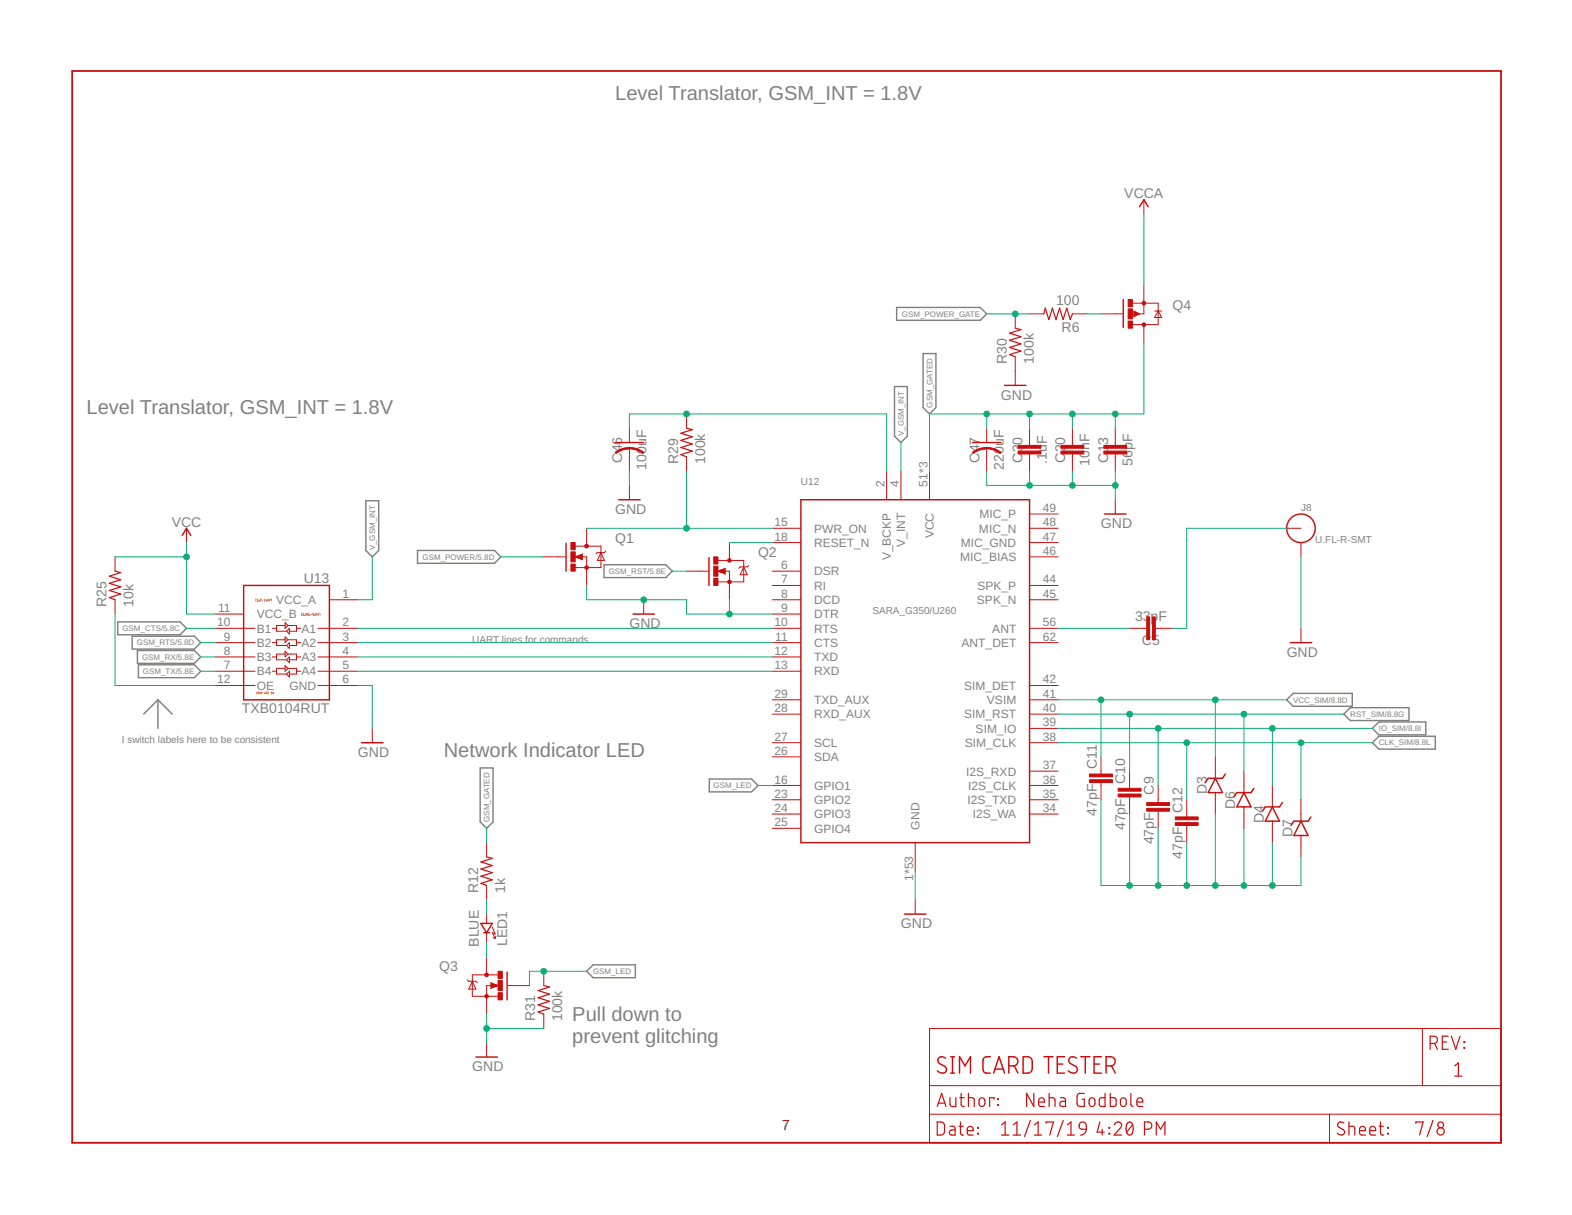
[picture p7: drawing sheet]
<svg xmlns="http://www.w3.org/2000/svg" width="279mm" height="216mm" viewBox="0 0 279 216" stroke-linecap="round" stroke-linejoin="round" font-family="sans-serif">
<g fill="none" stroke="#c8c832" stroke-width=".18">
<path d="M45.5 106.4v.4M45.7 106.5l.1-.1v.4M45.7 106.8h.2M46 106.8h.1M46.2 106.5l.2-.1-.2 .4h.2M46.6 106.7h.2M47 106.4l.2 .1-.2 .1M47.1 106.6v.2h-.1M47.3 106.8h.1M47.5 106.6l.2 .1M47.5 106.6v.2l.2-.1M47.6 106.4l-.1 .2"/>
<path d="M47.7 106.7h.1M47.8 106.4l.1 .4 .2-.4M48.2 106.4v.4M53.7 108.9v.5M53.8 109.1l.1-.1v.3M53.8 109.3h.2M54.1 109.3h.1M54.3 109.1l.2 .1v.1h-.2zM54.5 109l-.2 .1M54.9 109h-.2v.1l.2 .1-.2 .1M55 109.3h.1M55.2 109.2h.2"/>
<path d="M55.8 109h-.2v.1l.2 .1v.1h-.2M55.9 109.3h.1M56.3 109h-.2v.1l.2 .1-.2 .1M56.5 109l.1 .3 .1-.3M56.8 108.9v.5M45.7 122.9v.4M45.8 123.1h.2v-.1h-.2v.3M46 123.1l.1 .2M46.2 123.2h.2l-.1-.1-.1 .2h.2M46.5 123.1h.1M46.6 123l-.1 .3M46.6 123h.1"/>
<path d="M46.9 123l.1 .3 .2-.3M47.5 123h-.2v.3h.2M47.8 123h-.2v.3h.2M47.9 123.3h.1M48.2 123h.2v.3h-.2zM48.2 123.1h.1M48.6 122.9v.4"/>
</g>
<g fill="none" stroke="#808080" stroke-width=".25">
<path d="M159.4 54.6h14.8l1.2 1.2-1.2 1.1h-14.8zM159 68.7h2.3v8.8l-1.2 1.1-1.1-1.1zM164.1 62.8h2.2v9.6l-1.1 1.2-1.1-1.2zM65 89h2.3v8.8l-1.1 1.2-1.2-1.2zM74.2 97.8h13.7l1.1 1.2-1.1 1.1h-13.7zM20.9 110.5h11.1l1.1 1.2-1.1 1.1h-11.1zM23.5 113.1h11l1.2 1.1-1.2 1.1h-11zM24.4 115.6h10.1l1.2 1.1-1.2 1.2h-10.1zM24.6 118.1h9.9l1.2 1.2-1.2 1.1h-9.9zM107.4 100.4h10.9l1.2 1.1-1.2 1.1h-10.9zM28.1 124.4l-2.6 2.5M28.1 124.4v5"/>
<path d="M28.1 124.4l2.5 2.5M85.3 136.5h2.3v9.5l-1.1 1.2-1.2-1.2zM126.1 138.4h7.5l1.1 1.2-1.1 1.1h-7.5zM228.7 124.4l1.1-1.2h10.5v2.3h-10.5zM238.8 126.9l1.2-1.1h10.4v2.2h-10.4zM243.9 129.4l1.2-1.1h8.3v2.3h-8.3zM245.1 130.8h10v2.3h-10l-1.2-1.1zM104.3 172.6l1.1-1.2h7.5v2.3h-7.5z"/>
</g>
<path d="M12.8 12.6h254v190.5h-254zM201.7 55.5l.6 .3h-.4l-.2 .2zM103.4 98.7l-.9 .3 .9 .2v-.2h-.3M128.8 101.2l-.9 .3 .9 .2v-.2h-.3M87.4 174.9l.9 .2-.9 .3v-.3h.2" fill="none" stroke="#c90d0c" stroke-width=".32"/>
<g fill="none" stroke="#c90d0c" stroke-width=".18">
<path d="M203.3 35.5v2.5M180.4 55.8v2.5M183 55.8h2.5M190.6 55.8h2.5M195.7 55.8h3.8M201.3 53.9h4.5v3.8h-4.5M201.5 55.3l1 .5-1 .5zM202.5 55.8l-.8 .2M203.3 50.7v5.1h-.8M203.3 57.7v3.2M205.2 55.3h1.3M205.8 55.3l.7 1.1h-1.3z"/>
<path d="M111.9 79.7h.1M111.9 76.1v2.5M111.9 79.7v4M122 73.6v2.5M175.4 79.7h.1M175.4 76.1v2.5M175.4 79.7v4M180.4 63.4v5.1M183 76.1v3M190.6 76.1v3M198.2 76.1v3M20.4 99v2.5"/>
<path d="M33.1 93.9v2.5M96.6 99h3.9M102.2 99l1.3-.6v1.1zM102.3 97h4.5v3.9h-4.6M103.4 99h.9v5M104.3 93.9v3.1M106.8 98.2l.6 1.4h-1.2zM107.7 97.9l-.3 .3h-1.2l-.3 .2M111.9 86.3v2.5M122 81.2v2.5M127.7 99.6h4.5v3.8h-4.6M129.6 96.4v3.2"/>
<path d="M137.3 93.9h5M137.3 96.4h5M157.6 83.7v5.1M160.1 83.7v5.1M165.2 83.7v5.1M183 80.7v3M183 93.9h5.1M183 99h5.1M183 91.3h5.1M183 96.4h5.1M190.6 80.7v3M198.2 80.7v3"/>
<path d="M198.2 88.8v2.5M228.7 93.9h2.5M231.2 96.4v2.6M20.4 106.6v2.5M38.2 111.7h7.1M38.2 119.3h7.1M38.2 116.7h7.1M38.2 114.2h7.1M38.2 109.1h5.1M48.4 111.7h.7M48.4 119.3h.7M48.4 116.7h.7"/>
<path d="M48.4 114.2h.7M50.7 111.1h-1.6v1.1h1.8M50.7 113.7h-1.6v1h1.8M50.7 116.2h-1.6v1h1.8M50.7 118.8h-1.6v1h1.8M50.7 110.6l.5 .5-.5 .6zM50.7 113.2l.5 .5-.5 .5zM50.7 115.7l.5 .5-.5 .5zM50.7 118.3l.5 .5-.5 .5zM50.9 112.2l.5-.5v1zM50.9 114.7l.5-.5v1zM50.9 117.2l.5-.5v1.1z"/>
<path d="M50.9 119.8l.5-.5v1zM51.2 111.1h1.5v1.1h-1.3M51.2 113.7h1.5v1h-1.3M51.2 116.2h1.5v1h-1.3M51.2 118.8h1.5v1h-1.3M52.7 111.7h.8M52.7 119.3h.8M52.7 116.7h.8M52.7 114.2h.8M56.5 111.7h7.1M56.5 119.3h7.1M56.5 116.7h7.1"/>
<path d="M56.5 114.2h7.1M58.5 106.6h5.1M114.4 106.6v2.5M122 101.5h3.8M127.6 101.5l1.3-.5v1zM128.8 101.5h.8v5.1M132.2 100.7l.6 1.4h-1.2zM133.1 100.5l-.3 .2h-1.2l-.3 .3M137.3 111.7h5M137.3 101.5h5M137.3 106.6h5M137.3 104h5"/>
<path d="M137.3 119.3h5M137.3 116.7h5M137.3 114.2h5M137.3 109.1h5M183 111.7h5.1M183 106.6h5.1M183 104h5.1M183 114.2h5.1M200.8 111.7h3M205.3 111.7h3.1M231.2 111.7v2.5M38.2 121.8h7.1"/>
<path d="M56.5 121.8h7.1M66.2 129.4v2.6M137.3 124.4h5M137.3 126.9h5M137.3 132h5M137.3 139.6h5M137.3 134.5h5M183 121.8h5.1M183 124.4h5.1M183 126.9h5.1M183 129.4h5.1M183 132h5.1"/>
<path d="M183 137h5.1M183 139.6h5.1M195.7 134.5v3M195.7 139.1v3M200.8 137v3.1M205.8 139.6v3M216 134.5v3.8M221.1 137v3.8M226.1 139.6v3.8M86.5 149.7v2.6M86.5 157.4v2.5M137.3 142.1h5"/>
<path d="M137.3 144.7h5M137.3 147.2h5M162.7 149.7v5.1M162.7 159.9v2.5M183 142.1h5.1M183 144.7h5.1M200.8 141.6v3.1M205.8 144.1v3.1M210.9 142.1v3.1M210.9 146.7v3M216 140.8v3.9M221.1 143.4v3.8"/>
<path d="M226.1 145.9v3.8M231.2 142.1v3.8M231.2 148.5v3.8M83.1 174.1l.2 .3h1.3l.2 .2M83.9 174.4l.7 1.4h-1.3zM86.5 162.4v1.7M86.5 165.7v1.8M86.5 170.1v3.1M87.2 174.6l1.3 .5-1.3 .5zM87.4 175.1h-.9v5.1M87.5 164.7l.5 1.3-.5-.3 .5 1.1M87.6 166.6l.4 .2"/>
<path d="M88.1 166.4l-.1 .4M88.5 173.2h-4.6v3.8h4.6M90.3 175.1h3.8M96.6 172.6v2.5M86.5 185.3v2.5M96.6 180.2v2.6M165.2 182.8h101.6v20.3h-101.6zM165.2 198h101.6M165.2 192.9h101.6M236.3 198v5.1M252.8 182.8v10.1"/>
</g>
<g fill="none" stroke="#c90d0c" stroke-width=".21">
<path d="M180.4 58.3l1.1 .3-2.1 .6 2.1 .6-2.1 .7 2.1 .6-2.1 .6 2.1 .7-2.1 .6 1 .4M185.5 55.8l.3-1 .6 2 .6-2 .7 2 .6-2 .7 2 .6-2 .6 2 .4-1M122 76.1l1 .2-2 .7 2 .6-2 .7 2 .6-2 .6 2 .7-2 .6 1 .4M20.4 101.5l1.1 .2-2.1 .7 2.1 .6-2.1 .7 2.1 .6-2.1 .6 2.1 .7-2.1 .6 1 .4M86.5 152.3l1 .2-2 .7 2 .6-2 .6 2 .7-2 .6 2 .6-2 .7 1 .4M96.6 175.1l1.1 .3-2.1 .6 2.1 .7-2.1 .6 2.1 .6-2.1 .7 2.1 .6-2.1 .6 1 .4M166.6 199.4h.8l.5 .4v1.5l-.5 .4h-.8zM166.6 196.6l.8-2.3 .7 2.3M166.8 196h1.1M168.8 195.1v1.1l.2 .3 .2 .1h.7v-1.5M170.6 195.1h.8M170.7 199.4v2.1l.2 .2h.3"/>
<path d="M170.8 194.3l.1 2.1 .2 .2h.3M172.1 195.1h.7l.3 .2 .1 1.3M172.1 194.3v2.3M174.1 195.2l.5-.1a.89 .89 0 0 1 .2 1.5h-.4l-.4-.3zM176.7 195.3v-.2h-.8v1.5M177.3 195.3h.1v.1h-.1zM177.3 196.3h.1v.1h-.1zM178 199.9l.6-.5v2.3M180.1 199.9l.6-.5v2.3M183.1 199.1l-1 2.9M183.7 194.3v2.3l-1.2-2.3v2.3M183.9 199.9l.6-.5v2.3"/>
<path d="M184.6 195.8h1a.54 .54 0 0 0-.3-.7 .54 .54 0 0 0-.7 .5l.1 .9 .9 .1M185.9 199.6v-.2h1.3l-.6 2.3M186.5 195.1h.6l.4 .2v1.3M186.5 194.3v2.3M188.5 195.1h.6l.3 .2v1.3h-.6a.46 .46 0 0 1-.5-.4 .46 .46 0 0 1 .5-.5h.6M189 199.1l-1.1 2.9M189.7 199.9l.7-.5v2.3M191.9 199.6a.66 .66 0 0 1 .7-.2 .66 .66 0 0 1 .5 .6v.7h-.8a.64 .64 0 0 1-.4-1.1zM192.7 194.3h-.8a.51 .51 0 0 0-.5 .5l.1 1.5 .3 .3h.9v-1.3h-.4M193.7 195.2l.5-.1a.47 .47 0 0 1 .4 .5v.5a.52 .52 0 0 1-.5 .5 .52 .52 0 0 1-.5-.5zM195.5 199.4l-.5 1.8h1.3M196.4 194.3v2.3h-.8l-.2-.4v-.9l.4-.2h.6"/>
<path d="M197.3 194.3v2.3h.8l.3-.2v-1.1l-.4-.2h-.7M198 199.9a.65 .65 0 0 1 1-.5 .65 .65 0 0 1 .2 1l-1.2 1.3h1.3M199.3 195.2l.4-.1a.47 .47 0 0 1 .5 .5v.5a.52 .52 0 0 1-.5 .5 .52 .52 0 0 1-.6-.5zM200.4 199.6a.53 .53 0 0 1 .6-.2 .53 .53 0 0 1 .3 .6 1.53 1.53 0 0 1-.4 1.7h-.1a1.4 1.4 0 0 1-.4-2.1zM201 194.3v2.1l.4 .2M201.3 199.9l-1 1.3M202.1 195.8h1a.54 .54 0 0 0-.4-.7 .54 .54 0 0 0-.6 .5l.1 .9 .9 .1M238.8 199.6a.58 .58 0 0 0-.8-.1 .58 .58 0 0 0 0 .8l.7 .4a.58 .58 0 0 1 .1 .9 .58 .58 0 0 1-.9-.1l-.2-.1M239.8 199.4v2.3M245.4 199.4v2.1l.2 .2h.3M251.7 199.6v-.2h1.2l-.6 2.3M254.2 185.4h.6a.65 .65 0 0 0 .7-.6 .65 .65 0 0 0-.7-.7h-.6v2.4"/>
<path d="M254.7 199.1l-1 2.9M255 185.4l.5 1.1M256.3 185.2h.8M257.4 184.1h-1.1v2.4h1.1M258 184.1l.7 2.4 .8-2.4M258.6 189.4l.6-.5v2.3M258.6 191.2h1.2M260.2 185.1h.1v.1h-.1zM260.2 186.1h.1v.2h-.1zM168.8 200.1h.6l.3 .3 .1 1.3h-.6a.46 .46 0 0 1-.5-.5 .46 .46 0 0 1 .5-.4h.6M170.5 200.1h.7M171.9 200.9h1.1a.55 .55 0 0 0-.4-.7 .55 .55 0 0 0-.7 .5l.1 .9 1 .1"/>
<path d="M173.8 200.3h.1v.2h-.1zM173.8 201.4h.1v.1h-.1zM178 201.7h1.3M180.1 201.7h1.3M183.9 201.7h1.2M189.7 201.7h1.3M193.1 200.7l-.1 .2a.98 .98 0 0 1-1 .8M195.9 200.7v1M197.1 201.4h.1v.1h-.1zM197.1 200.3h.1v.2h-.1zM203.4 200.7a1.16 1.16 0 0 0 1.2-.3l.1-.6a.59 .59 0 0 0-.6-.4h-.7v2.3M205.5 201.7v-2.3l.8 1.3 .8-1.3v2.3"/>
<path d="M239.8 200.1h.6l.4 .3v1.3M241.6 200.9h1.1a.54 .54 0 0 0-.4-.7 .54 .54 0 0 0-.7 .5l.2 .9 .9 .1M243.5 200.9h1a.54 .54 0 0 0-.4-.7 .54 .54 0 0 0-.6 .5l.1 .9 .9 .1M245.1 200.1h.8M246.6 201.4h.1v.1h-.1zM246.6 200.3h.1v.2h-.1z"/>
<circle cx="256.1" cy="199.9" r=".52"/>
<circle cx="256.1" cy="201" r=".65"/>
</g>
<g fill="none" stroke="#c90d0c" stroke-width=".25">
<path d="M202.5 36.7l.8-1.2 .8 1.2M199.6 53.2v5M109.3 78.6h5.1M172.8 78.6h5.1M178.5 68.5h3.9M32.4 95.1l.7-1.2 .8 1.2M100.6 96.5v5M110 88.8h3.8M126 99.1v4.9M142.3 88.8h40.7v60.9h-40.7zM196.3 91.3h3.8M43.3 104h15.2v20.4h-15.2z"/>
<path d="M112.5 109.1h3.8M229.3 114.2h3.8M64.3 132h3.8M216 138.3l1.3 2.5h-2.6zM217.8 137.5l-.5 .8h-2.6l-.5 .8M221.1 140.8l1.3 2.6h-2.6zM222.9 140.1l-.5 .7h-2.6l-.5 .8M226.1 143.4l1.3 2.5h-2.5zM227.9 142.6l-.5 .8h-2.5l-.5 .7M231.2 145.9l1.3 2.6h-2.5zM233 145.2l-.5 .7h-2.5l-.6 .8M85.5 164.1h2l-1 1.6z"/>
<path d="M86 165.7h1M90.1 172.7v5M160.8 162.4h3.8M84.6 187.8h3.8M168.1 188a.76 .76 0 0 0-1-.2 .76 .76 0 0 0-.4 .9 2.42 2.42 0 0 0 1.4 .9 .7 .7 0 0 1-.1 1 .7 .7 0 0 1-1 0l-.4-.3M169 190.7h.6M169 187.8h.6M169.3 187.8v2.9M170.5 190.7v-2.9l1 1.6 1-1.6v2.9M176 187.8h-.8l-.4 .2-.1 .4 .1 1.8a.59 .59 0 0 0 .6 .5h.6M176.6 190.7l1-2.9 .9 2.9M176.8 190h1.5"/>
<path d="M179.3 189.4h.8a.81 .81 0 0 0 .8-.8 .81 .81 0 0 0-.8-.8h-.8v2.9M180.3 189.4l.6 1.3M181.8 187.8a1.4 1.4 0 0 1 1.6 .4l.1 1.7-.3 .6a1.43 1.43 0 0 1-1.4 .2zM185.5 187.8h1.7M186.4 187.8v2.9M187.9 189.1h1M189.2 187.8h-1.3v2.9h1.3M191.3 188a.76 .76 0 0 0-.9-.2 .76 .76 0 0 0-.4 .9l.1 .1a2.39 2.39 0 0 1 1.4 1 .72 .72 0 0 1-.3 .8 .72 .72 0 0 1-.9 0l-.4-.3M192.1 187.8h1.6M192.9 187.8v2.9M194.5 189.1h.9M195.8 187.8h-1.3v2.9h1.3"/>
<path d="M196.6 189.4h.8a.81 .81 0 0 0 .8-.8 .81 .81 0 0 0-.8-.8h-.8v2.9M197.6 189.4l.6 1.3"/>
<circle cx="231.2" cy="93.9" r="2.54"/>
</g>
<g fill="#c90d0c" stroke="#c90d0c" stroke-width=".18">
<path d="M203.8 143.6h4.1v.5h-4.1z"/>
<path d="M203.8 142.6h4.1v.5h-4.1z"/>
<path d="M198.7 141.1h4.1v.5h-4.1z"/>
<path d="M198.7 140.1h4.1v.5h-4.1z"/>
<path d="M193.7 138.6h4v.5h-4z"/>
<path d="M193.7 137.5h4v.5h-4z"/>
<path d="M196.2 80.2h4.1v.5h-4.1z"/>
<path d="M196.2 79.1h4.1v.6h-4.1z"/>
<path d="M188.6 80.2h4v.5h-4z"/>
<path d="M188.6 79.1h4v.6h-4z"/>
<path d="M181 80.2h4v.5h-4z"/>
<path d="M181 79.1h4v.6h-4z"/>
<path d="M204.8 109.6h.5v4.1h-.5z"/>
<path d="M203.8 109.6h.5v4.1h-.5z"/>
<path d="M208.9 146.2h4.1v.5h-4.1z"/>
<path d="M208.9 145.2h4.1v.5h-4.1z"/>
<path d="M101.5 100.2h.7v1.3h-.7z"/>
<path d="M101.5 96.4h.7v1.3h-.7z"/>
<path d="M101.5 98.1h.7v1.7h-.7z"/>
<path d="M126.9 102.8h.7v1.2h-.7z"/>
<path d="M126.9 99h.7v1.2h-.7z"/>
<path d="M126.9 100.6h.7v1.8h-.7z"/>
<path d="M200.5 53.2h.8v1.3h-.8z"/>
<path d="M200.5 57h.8v1.3h-.8z"/>
<path d="M200.5 54.9h.8v1.8h-.8z"/>
<path d="M88.5 176.4h.8v1.3h-.8z"/>
<path d="M88.5 172.6h.8v1.3h-.8z"/>
<path d="M88.5 174.2h.8v1.8h-.8z"/>
</g>
<g fill="#c90d0c" stroke="#c90d0c" stroke-width=".18">
<path d="M111.9 79.5h.3a4.4 4.4 0 0 1 2.2 .9l-.1 .2-.4-.3a4.1 4.1 0 0 0-2-.5z" fill-rule="evenodd"/>
<path d="M109.3 80.4l.3-.2a4 4 0 0 1 2.3-.7v.3a3.8 3.8 0 0 0-2.4 .8z" fill-rule="evenodd"/>
<path d="M175.4 79.5h.2a4.4 4.4 0 0 1 2.3 .9l-.1 .2-.9-.5-1.5-.3z" fill-rule="evenodd"/>
<path d="M172.8 80.4l.2-.2a4 4 0 0 1 2.4-.7v.3a3.9 3.9 0 0 0-2.4 .8z" fill-rule="evenodd"/>
<path d="M104 100.6l.3-.1 .2 .1v.5h-.5z" fill-rule="evenodd"/>
<path d="M104 96.8l.3-.1 .2 .1v.5l-.2 .1-.3-.1z" fill-rule="evenodd"/>
<circle cx="129.7" cy="103.4" r=".33"/>
<circle cx="129.7" cy="99.6" r=".33"/>
<circle cx="203.3" cy="53.9" r=".33"/>
<circle cx="203.3" cy="57.7" r=".33"/>
<circle cx="86.5" cy="177" r=".33"/>
<circle cx="86.5" cy="173.2" r=".33"/>
</g>
<g fill="none" stroke="#0dab76" stroke-width=".18">
<path d="M203.3 38v12.7M175.4 55.8h7.6M193.1 55.8h2.6M111.9 76.1v-2.5h45.7v10.1M160.1 78.6v5.1M175.4 73.6v2.5M183 73.6v2.5M190.6 73.6v2.5M198.2 73.6v2.5M203.3 60.9v12.7h-38.1v10.1M20.4 99h12.7M33.1 96.4v12.7h5.1"/>
<path d="M66.2 99v7.6h-2.6M89 99h7.6M104.3 93.9h33M111.9 83.7v2.6M122 83.7v10.2M129.6 96.4h7.7M175.4 83.7v2.6h22.8M183 83.7v2.6M190.6 83.7v2.6M198.2 83.7v5.1M228.7 93.9h-17.8v17.8h-2.5M231.2 99v12.7"/>
<path d="M20.4 109.1v12.7h17.8M33.1 111.7h5.1M35.7 114.2h2.5M35.7 116.7h2.5M35.7 119.3h2.5M63.6 114.2h73.7M63.6 116.7h73.7M63.6 119.3h73.7M63.6 111.7h73.7M104.3 104v2.6h17.7v2.5h15.3M119.5 101.5h2.5M129.6 106.6v2.5"/>
<path d="M188.1 111.7h12.7M63.6 121.8h2.6v7.6M134.7 139.6h2.6M188.1 124.4h40.6M188.1 126.9h50.7M188.1 129.4h55.8M188.1 132h55.8M195.7 124.4v10.1M200.8 126.9v10.1M205.8 129.4v10.2M210.9 132v10.1M216 124.4v10.1"/>
<path d="M221.1 126.9v10.1M226.1 129.4v10.2M231.2 132v10.1M86.5 147.2v2.5M86.5 159.9v2.5M162.7 154.8v5.1M195.7 142.1v15.3h35.5v-5.1M200.8 144.7v12.7M205.8 147.2v10.2M210.9 149.7v7.7M216 144.7v12.7M221.1 147.2v10.2"/>
<path d="M226.1 149.7v7.7M86.5 167.5v2.6M104.3 172.6h-10.2v2.5M86.5 180.2v5.1M86.5 182.8h10.1"/>
</g>
<g fill="#0dab76" stroke="#0dab76" stroke-width=".18">
<circle cx="114.4" cy="106.6" r=".51"/>
<circle cx="129.6" cy="109.1" r=".51"/>
<circle cx="183" cy="86.3" r=".51"/>
<circle cx="190.6" cy="86.3" r=".51"/>
<circle cx="198.2" cy="86.3" r=".51"/>
<circle cx="86.5" cy="182.8" r=".51"/>
<circle cx="175.4" cy="73.6" r=".51"/>
<circle cx="183" cy="73.6" r=".51"/>
<circle cx="190.6" cy="73.6" r=".51"/>
<circle cx="198.2" cy="73.6" r=".51"/>
<circle cx="180.4" cy="55.8" r=".51"/>
<circle cx="195.7" cy="124.4" r=".51"/>
<circle cx="216" cy="124.4" r=".51"/>
<circle cx="200.8" cy="126.9" r=".51"/>
<circle cx="221.1" cy="126.9" r=".51"/>
<circle cx="205.8" cy="129.4" r=".51"/>
<circle cx="226.1" cy="129.4" r=".51"/>
<circle cx="210.9" cy="132" r=".51"/>
<circle cx="231.2" cy="132" r=".51"/>
<circle cx="96.6" cy="172.6" r=".51"/>
<circle cx="122" cy="73.6" r=".51"/>
<circle cx="122" cy="93.9" r=".51"/>
<circle cx="200.8" cy="157.4" r=".51"/>
<circle cx="205.8" cy="157.4" r=".51"/>
<circle cx="210.9" cy="157.4" r=".51"/>
<circle cx="216" cy="157.4" r=".51"/>
<circle cx="221.1" cy="157.4" r=".51"/>
<circle cx="226.1" cy="157.4" r=".51"/>
<circle cx="33.1" cy="99" r=".51"/>
</g>
<g font-size="3.6" fill="#808080">
<text x="109.3" y="17.7">Level Translator, GSM_INT = 1.8V</text>
<text x="15.4" y="73.6">Level Translator, GSM_INT = 1.8V</text>
<text x="78.9" y="134.5">Network Indicator LED</text>
<text x="101.7" y="181.5">Pull down to</text>
<text x="101.7" y="185.3">prevent glitching</text>
</g>
<text font-size="2.7" x="139" y="200.9">7</text>
<g font-size="2.5" fill="#808080">
<text x="199.8" y="35.2">VCCA</text>
<text x="187.7" y="54.3">100</text>
<text x="188.7" y="59.1">R6</text>
<text x="208.4" y="55">Q4</text>
<text x="178.9" y="64.7" transform="rotate(-90 178.9 64.7)">R30</text>
<text x="183.7" y="64.7" transform="rotate(-90 183.7 64.7)">100k</text>
<text x="177.9" y="71">GND</text>
<text x="110.6" y="82.2" transform="rotate(-90 110.6 82.2)">C46</text>
<text x="114.9" y="83.5" transform="rotate(-90 114.9 83.5)">100uF</text>
<text x="120.5" y="82.4" transform="rotate(-90 120.5 82.4)">R29</text>
<text x="125.3" y="82.4" transform="rotate(-90 125.3 82.4)">100k</text>
<text x="174.1" y="82.2" transform="rotate(-90 174.1 82.2)">C47</text>
<text x="178.4" y="83.5" transform="rotate(-90 178.4 83.5)">220uF</text>
<text x="181.7" y="82.2" transform="rotate(-90 181.7 82.2)">C</text>
<text x="181.7" y="80.4" transform="rotate(-90 181.7 80.4)">3</text>
<text x="181.7" y="79" transform="rotate(-90 181.7 79)">0</text>
<text x="186" y="82.4" transform="rotate(-90 186 82.4)">.1uF</text>
<text x="189.3" y="82.2" transform="rotate(-90 189.3 82.2)">C</text>
<text x="189.3" y="80.4" transform="rotate(-90 189.3 80.4)">2</text>
<text x="189.3" y="79" transform="rotate(-90 189.3 79)">0</text>
<text x="193.6" y="82.8" transform="rotate(-90 193.6 82.8)">10nF</text>
<text x="197" y="82.2" transform="rotate(-90 197 82.2)">C</text>
<text x="197" y="80.4" transform="rotate(-90 197 80.4)">1</text>
<text x="197" y="79" transform="rotate(-90 197 79)">3</text>
<text x="201.3" y="82.8" transform="rotate(-90 201.3 82.8)">56pF</text>
<text x="30.5" y="93.6">VCC</text>
<text x="109.3" y="91.3">GND</text>
<text x="195.7" y="93.9">GND</text>
<text x="109.3" y="96.4">Q1</text>
<text x="134.7" y="99">Q2</text>
<text x="19" y="107.8" transform="rotate(-90 19 107.8)">R25</text>
<text x="23.8" y="107.8" transform="rotate(-90 23.8 107.8)">10k</text>
<text x="54" y="103.5">U13</text>
<text x="111.9" y="111.6">GND</text>
<text x="201.7" y="110.4">33</text>
<text x="204.5" y="110.4">p</text>
<text x="205.9" y="110.4">F</text>
<text x="203" y="114.7">C5</text>
<text x="228.7" y="116.7">GND</text>
<text x="43" y="126.6">TXB0104RUT</text>
<text x="63.6" y="134.5">GND</text>
<text x="194.9" y="136.7" transform="rotate(-90 194.9 136.7)">C11</text>
<text x="200" y="139.3" transform="rotate(-90 200 139.3)">C10</text>
<text x="205.1" y="141.2" transform="rotate(-90 205.1 141.2)">C9</text>
<text x="214.5" y="141.2" transform="rotate(-90 214.5 141.2)">D3</text>
<text x="219.6" y="143.7" transform="rotate(-90 219.6 143.7)">D6</text>
<text x="194.9" y="145" transform="rotate(-90 194.9 145)">47pF</text>
<text x="200" y="147.5" transform="rotate(-90 200 147.5)">47pF</text>
<text x="210.2" y="144.4" transform="rotate(-90 210.2 144.4)">C12</text>
<text x="224.6" y="146.2" transform="rotate(-90 224.6 146.2)">D4</text>
<text x="229.7" y="148.8" transform="rotate(-90 229.7 148.8)">D7</text>
<text x="205.1" y="150.1" transform="rotate(-90 205.1 150.1)">47pF</text>
<text x="210.2" y="152.6" transform="rotate(-90 210.2 152.6)">47pF</text>
<text x="85" y="158.6" transform="rotate(-90 85 158.6)">R12</text>
<text x="89.8" y="158.6" transform="rotate(-90 89.8 158.6)">1k</text>
<text x="160.1" y="165">GND</text>
<text x="78.1" y="172.6">Q3</text>
<text x="85.1" y="168.2" transform="rotate(-90 85.1 168.2)">BLUE</text>
<text x="90.2" y="168.1" transform="rotate(-90 90.2 168.1)">LED1</text>
<text x="95.1" y="181.5" transform="rotate(-90 95.1 181.5)">R31</text>
<text x="99.9" y="181.5" transform="rotate(-90 99.9 181.5)">100k</text>
<text x="83.9" y="190.4">GND</text>
</g>
<g font-size="2.1" fill="#808080">
<text x="157.2" y="86.5" transform="rotate(-90 157.2 86.5)">2</text>
<text x="159.8" y="86.5" transform="rotate(-90 159.8 86.5)">4</text>
<text x="164.9" y="86.5" transform="rotate(-90 164.9 86.5)">51*3</text>
<text x="137.6" y="93.5">15</text>
<text x="144.7" y="94.6">PWR_ON</text>
<text x="166" y="95.6" transform="rotate(-90 166 95.6)">VCC</text>
<text x="174" y="94.6">MIC_N</text>
<text x="174.1" y="92.1">MIC_P</text>
<text x="185.3" y="91">49</text>
<text x="185.3" y="93.5">48</text>
<text x="137.6" y="96.1">18</text>
<text x="138.8" y="101.1">6</text>
<text x="144.7" y="97.2">RESET_N</text>
<text x="158.3" y="99.6" transform="rotate(-90 158.3 99.6)">V_BCKP</text>
<text x="160.9" y="97.2" transform="rotate(-90 160.9 97.2)">V_INT</text>
<text x="170.7" y="99.7">MIC_BIAS</text>
<text x="170.8" y="97.2">MIC_GND</text>
<text x="185.3" y="96.1">47</text>
<text x="185.3" y="98.6">46</text>
<text x="49.1" y="107.3">VCC_A</text>
<text x="60.9" y="106.2">1</text>
<text x="138.8" y="106.2">8</text>
<text x="138.8" y="103.7">7</text>
<text x="144.7" y="107.3">DCD</text>
<text x="144.7" y="104.8">RI</text>
<text x="144.7" y="102.3">DSR</text>
<text x="173.6" y="107.3">SPK_N</text>
<text x="173.7" y="104.8">SPK_P</text>
<text x="185.3" y="106.2">45</text>
<text x="185.3" y="103.7">44</text>
<text x="38.6" y="111.3">10</text>
<text x="38.7" y="108.8">11</text>
<text x="39.8" y="113.8">9</text>
<text x="45.6" y="112.4">B1</text>
<text x="45.6" y="109.9">VCC_B</text>
<text x="53.6" y="112.4">A1</text>
<text x="60.9" y="111.3">2</text>
<text x="60.9" y="113.8">3</text>
<text x="137.6" y="111.3">10</text>
<text x="137.8" y="113.8">11</text>
<text x="138.8" y="108.8">9</text>
<text x="144.7" y="112.4">RTS</text>
<text x="144.7" y="109.9">DTR</text>
<text x="176.4" y="112.4">ANT</text>
<text x="185.3" y="111.3">56</text>
<text x="185.3" y="113.8">62</text>
<text x="39.8" y="118.9">7</text>
<text x="39.8" y="116.4">8</text>
<text x="45.6" y="117.5">B3</text>
<text x="45.6" y="115">B2</text>
<text x="53.6" y="115">A2</text>
<text x="53.6" y="117.5">A3</text>
<text x="60.9" y="116.4">4</text>
<text x="60.9" y="118.9">5</text>
<text x="137.6" y="118.9">13</text>
<text x="137.6" y="116.4">12</text>
<text x="144.7" y="117.5">TXD</text>
<text x="144.7" y="115">CTS</text>
<text x="170.9" y="115">ANT_DET</text>
<text x="38.6" y="121.5">12</text>
<text x="45.6" y="122.6">OE</text>
<text x="45.6" y="120">B4</text>
<text x="51.5" y="122.6">GND</text>
<text x="53.6" y="120">A4</text>
<text x="60.9" y="121.5">6</text>
<text x="137.6" y="124">29</text>
<text x="144.7" y="120">RXD</text>
<text x="144.7" y="125.1">TXD_AUX</text>
<text x="171.4" y="122.6">SIM_DET</text>
<text x="175.4" y="125.1">VSIM</text>
<text x="185.3" y="121.5">42</text>
<text x="185.3" y="124">41</text>
<text x="137.6" y="131.6">27</text>
<text x="137.6" y="126.5">28</text>
<text x="144.7" y="127.6">RXD_AUX</text>
<text x="171.4" y="127.6">SIM_RST</text>
<text x="173.4" y="130.2">SIM_IO</text>
<text x="185.3" y="126.5">40</text>
<text x="185.3" y="129.1">39</text>
<text x="185.3" y="131.6">38</text>
<text x="137.6" y="134.1">26</text>
<text x="144.7" y="132.7">SCL</text>
<text x="144.7" y="135.3">SDA</text>
<text x="171.5" y="132.7">SIM_CLK</text>
<text x="171.7" y="137.8">I2S_RXD</text>
<text x="185.3" y="136.7">37</text>
<text x="137.6" y="141.8">23</text>
<text x="137.6" y="139.2">16</text>
<text x="144.7" y="142.9">GPIO2</text>
<text x="144.7" y="140.3">GPIO1</text>
<text x="172" y="142.9">I2S_TXD</text>
<text x="172.1" y="140.3">I2S_CLK</text>
<text x="185.3" y="139.2">36</text>
<text x="185.3" y="141.8">35</text>
<text x="137.6" y="146.8">25</text>
<text x="137.6" y="144.3">24</text>
<text x="144.7" y="148">GPIO4</text>
<text x="144.7" y="145.4">GPIO3</text>
<text x="163.4" y="147.4" transform="rotate(-90 163.4 147.4)">GND</text>
<text x="172.9" y="145.4">I2S_WA</text>
<text x="185.3" y="144.3">34</text>
<text x="162.3" y="156.5" transform="rotate(-90 162.3 156.5)">1*53</text>
</g>
<g font-size="1.8" fill="#808080">
<text x="142.4" y="86.3">U12</text>
<text x="231.2" y="90.8">J8</text>
<text x="233.8" y="96.4">U.FL-R-SMT</text>
<text x="155" y="109.1">SARA_G350/U260</text>
<text x="83.9" y="114.2">UART lines for commands</text>
<text x="21.7" y="132">I switch labels here to be consistent</text>
</g>
<g font-size="1.4" fill="#808080">
<text x="160.3" y="56.3">GSM_POWER_GATE</text>
<text x="160.6" y="77.5" transform="rotate(-90 160.6 77.5)">V_GSM_INT</text>
<text x="165.7" y="72.4" transform="rotate(-90 165.7 72.4)">GSM_GATED</text>
<text x="66.7" y="97.8" transform="rotate(-90 66.7 97.8)">V_GSM_INT</text>
<text x="75.1" y="99.5">GSM_POWER/5.8D</text>
<text x="108.2" y="102">GSM_RST/5.8E</text>
<text x="21.8" y="112.2">GSM_CTS/5.8C</text>
<text x="24.3" y="114.7">GSM_RTS/5.8D</text>
<text x="25.3" y="117.2">GSM_RX/5.8E</text>
<text x="25.4" y="119.8">GSM_TX/5.8E</text>
<text x="229.8" y="124.9">VCC_SIM/8.8D</text>
<text x="240" y="127.4">RST_SIM/8.8G</text>
<text x="245.1" y="129.9">IO_SIM/8.8I</text>
<text x="245.1" y="132.5">CLK_SIM/8.8L</text>
<text x="126.8" y="140.1">GSM_LED</text>
<text x="87" y="146.1" transform="rotate(-90 87 146.1)">GSM_GATED</text>
<text x="105.4" y="173.1">GSM_LED</text>
</g>
</svg>
